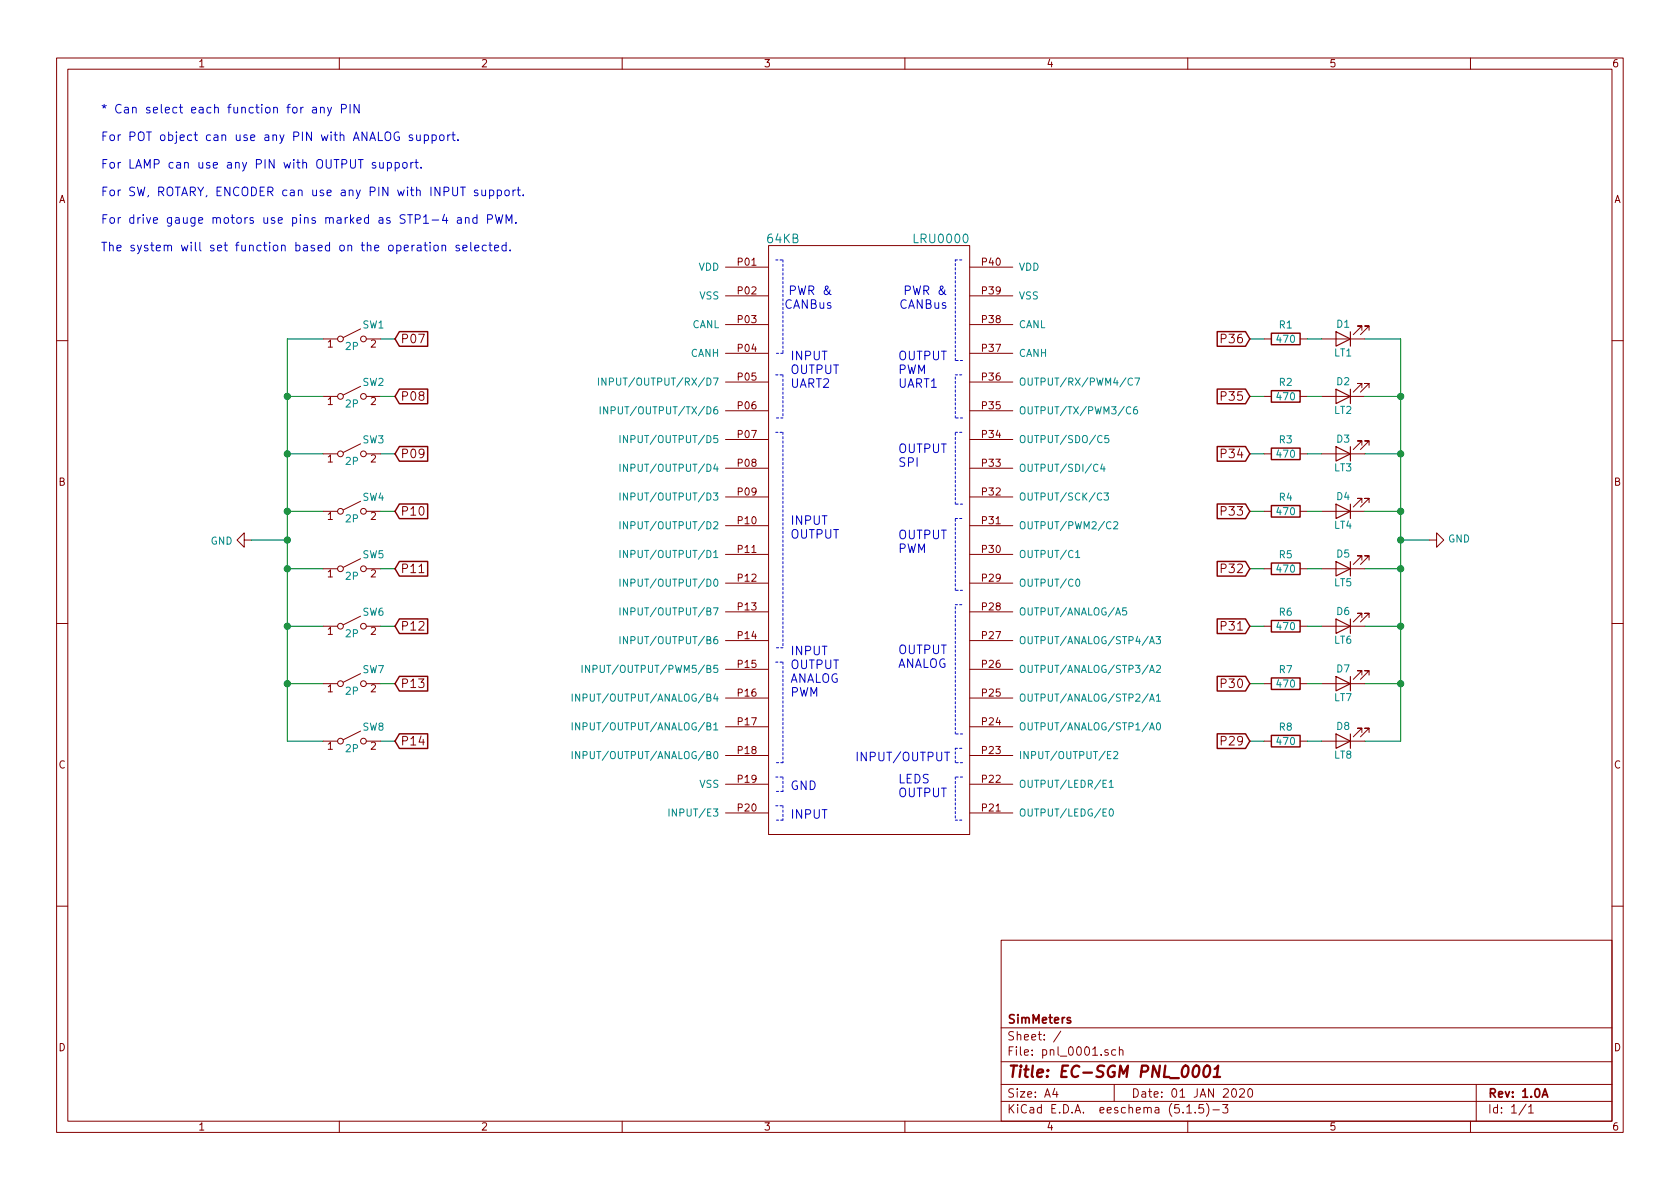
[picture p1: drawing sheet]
<svg xmlns="http://www.w3.org/2000/svg" width="297mm" height="210mm" viewBox="0 0 297 210" stroke-linecap="round" stroke-linejoin="round" font-family="sans-serif">
<g fill="none" stroke="#840000" stroke-width=".18">
<path d="M10 10.3h277v189.9h-277zM12 12.2h273v186.1h-273zM60 10.3v1.9M110 10.3v1.9M160 10.3v1.9M210 10.3v1.9M260 10.3v1.9M57.1 59.9h2.6M63.8 58.2l-3.1 1.5M64.8 59.9h2.5M128.3 47.2h7.6M128.3 52.3h7.6"/>
<path d="M128.3 57.4h7.6M135.9 43.4h35.5v104.2h-35.5zM171.4 47.2h7.7M171.4 52.3h7.7M171.4 57.4h7.7M223.5 59.9h1.3M229.9 59.9h1.2M233.7 59.9h7.6M240.8 58.4v-.7h-.8h.8l-1.5 1.5M242.1 58.4v-.7h-.8h.8l-1.6 1.5M10 60.2h2M57.1 70.1h2.6"/>
<path d="M63.8 68.3l-3.1 1.5M63.8 78.5l-3.1 1.5M64.8 70.1h2.5M128.3 62.5h7.6M128.3 67.6h7.6M128.3 72.6h7.6M128.3 77.7h7.6M171.4 62.5h7.7M171.4 67.6h7.7M171.4 72.6h7.7M171.4 77.7h7.7M223.5 70.1h1.3"/>
<path d="M229.9 70.1h1.2M233.7 70.1h7.6M240.8 68.6v-.8h-.8h.8l-1.5 1.5M240.8 78.7v-.7h-.8h.8l-1.5 1.5M242.1 68.6v-.8h-.8h.8l-1.6 1.5M242.1 78.7v-.7h-.8h.8l-1.6 1.5M285 60.2h2M43.2 95.5v-1.3l-1.3 1.3 1.3 1.3v-1.3h1.2M57.1 80.3h2.6M57.1 90.4h2.6M63.8 88.6l-3.1 1.6M63.8 98.8l-3.1 1.5"/>
<path d="M64.8 80.3h2.5M64.8 90.4h2.5M128.3 82.8h7.6M128.3 87.9h7.6M128.3 93h7.6M128.3 98h7.6M171.4 82.8h7.7M171.4 87.9h7.7M171.4 93h7.7M171.4 98h7.7M223.5 80.3h1.3M223.5 90.4h1.3"/>
<path d="M229.9 80.3h1.2M229.9 90.4h1.2M233.7 80.3h7.6M233.7 90.4h7.6M240.8 88.9v-.8h-.8h.8l-1.5 1.6M240.8 99.1v-.8h-.8h.8l-1.5 1.5M242.1 88.9v-.8h-.8h.8l-1.6 1.6M242.1 99.1v-.8h-.8h.8l-1.6 1.5M252.7 95.5h1.3v-1.3l1.3 1.3-1.3 1.3v-1.3M10 110.3h2M57.1 110.7h2.6M57.1 100.6h2.6"/>
<path d="M63.8 109l-3.1 1.5M63.8 119.1l-3.1 1.5M64.8 110.7h2.5M64.8 100.6h2.5M74.1 101.3h.9M128.3 103.1h7.6M128.3 108.2h7.6M128.3 113.3h7.6M128.3 118.4h7.6M171.4 103.1h7.7M171.4 108.2h7.7M171.4 113.3h7.7"/>
<path d="M171.4 118.4h7.7M223.5 110.7h1.3M223.5 100.6h1.3M229.9 110.7h1.2M229.9 100.6h1.2M233.7 110.7h7.6M233.7 100.6h7.6M240.8 119.4v-.8h-.8h.8l-1.5 1.5M240.8 109.2v-.7h-.8h.8l-1.5 1.5M242.1 119.4v-.8h-.8h.8l-1.6 1.5M242.1 109.2v-.7h-.8h.8l-1.6 1.5M285 110.3h2"/>
<path d="M57.1 131.1h2.6M57.1 120.9h2.6M63.8 129.3l-3.1 1.5M64.8 131.1h2.5M64.8 120.9h2.5M128.3 123.4h7.6M128.3 128.5h7.6M128.3 133.6h7.6M128.3 138.7h7.6M171.4 123.4h7.7M171.4 128.5h7.7M171.4 133.6h7.7"/>
<path d="M171.4 138.7h7.7M223.5 131.1h1.3M223.5 120.9h1.3M229.9 131.1h1.2M229.9 120.9h1.2M233.7 131.1h7.6M233.7 120.9h7.6M240.8 129.5v-.7h-.8h.8l-1.5 1.5M242.1 129.5v-.7h-.8h.8l-1.6 1.5M128.3 143.8h7.6M171.4 143.8h7.7M10 160.2h2"/>
<path d="M177 166.3h108v32h-108zM285 160.2h2M60 198.3v1.9M110 198.3v1.9M160 198.3v1.9M177 194.8h108M177 191.8h108M177 187.8h108M177 181.8h108M186.5 192.5l-.4 1h1M186.8 193v1M187.6 182.3l-1.3 2"/>
<path d="M195.9 185.7a.37 .37 0 0 0-.6 .1l.1 .2 .5 .2 .1 .1-.2 .3-.5-.1M197 191.8v3M197.3 185.7l-.5-.1-.3 .3 .1 .6 .2 .1 .5-.1M197.9 185.7h.1a.37 .37 0 0 1 .6 .1v.8M197.9 185.1v1.5M209.8 195.8l.5-.5v1.5M209.8 196.8h.9M210 198.3v1.9M211.3 196.7v.1M212.8 195.3h-.8v.7l.2-.1 .5 .1 .1 .2v.5l-.3 .1-.5-.1M213.3 195.1a1.71 1.71 0 0 1 0 2.3M214.5 196.3h1.1"/>
<path d="M216.2 195.3h.9l-.5 .6 .4 .1v.7l-.2 .1-.6-.1M217.9 192.7l.2-.2a.81 .81 0 0 1 .6 .6 .81 .81 0 0 1-.3 .8l-.1 .1a.79 .79 0 0 1-.4-1.3zM219.2 192.7l.2-.2h.4l.2 .5-.9 1h.9M220.8 192.7l.3-.2a.94 .94 0 0 1 0 1.5l-.4-.3-.1-.6zM260 198.3v1.9M261 191.8v6.5M269.8 195.2l-1.2 2M270.3 195.8l.4-.5v1.5M270.3 196.8h.8"/>
<circle cx="60.2" cy="59.9" r=".51"/>
<circle cx="64.3" cy="59.9" r=".51"/>
<circle cx="60.2" cy="70.1" r=".51"/>
<circle cx="64.3" cy="70.1" r=".51"/>
<circle cx="60.2" cy="80.3" r=".51"/>
<circle cx="60.2" cy="90.4" r=".51"/>
<circle cx="64.3" cy="80.3" r=".51"/>
<circle cx="64.3" cy="90.4" r=".51"/>
<circle cx="60.2" cy="110.7" r=".51"/>
<circle cx="60.2" cy="100.6" r=".51"/>
<circle cx="64.3" cy="100.6" r=".51"/>
<circle cx="64.3" cy="110.7" r=".51"/>
<circle cx="60.2" cy="120.9" r=".51"/>
<circle cx="60.2" cy="131.1" r=".51"/>
<circle cx="64.3" cy="120.9" r=".51"/>
<circle cx="64.3" cy="131.1" r=".51"/>
</g>
<path d="M189.3 180a.37 .37 0 0 0-.6 .1v.3l.6 .1v.1l-.2 .3-.4-.1M272.7 194l.5-1.5 .5 1.5M272.8 193.6h.7" fill="none" stroke="#840000" stroke-width=".3"/>
<path d="M211.2 188.6a.45 .45 0 0 1 .5-.2 .45 .45 0 0 1 .3 .4 1.15 1.15 0 0 1-.8 1.6l-.2-.1a1.5 1.5 0 0 1 .2-1.7zM213.2 188.5a.44 .44 0 0 1 .4 0 .44 .44 0 0 1 .3 .3 1.15 1.15 0 0 1-.8 1.6 1.3 1.3 0 0 1 .1-1.9zM214.6 190.4h1.1M214.8 189l.6-.6-.3 2" fill="none" stroke="#840000" stroke-width=".41"/>
<g fill="none" stroke="#840000" stroke-width=".2">
<path d="M236.2 58.7l2.6 1.2-2.6 1.3zM238.8 58.7v2.5M236.2 68.8l2.6 1.3-2.6 1.3zM236.2 79l2.6 1.3-2.6 1.2zM238.8 68.8v2.6M238.8 79v2.5M236.2 89.1l2.6 1.3-2.6 1.3zM236.2 99.3l2.6 1.3-2.6 1.2zM238.8 89.1v2.6M238.8 99.3v2.5M236.2 119.6l2.6 1.3-2.6 1.3zM236.2 109.5l2.6 1.2-2.6 1.3z"/>
<path d="M238.8 109.5v2.5M238.8 119.6v2.6M236.2 129.8l2.6 1.3-2.6 1.2zM238.8 129.8v2.5"/>
</g>
<g fill="none" stroke="#840000" stroke-width=".25">
<path d="M70.6 58.6h5v2.6h-5l-.8-1.3zM215.2 58.6h5l.8 1.3-.8 1.3h-5zM224.8 58.9h5.1v2.1h-5.1zM70.6 79h5v2.6h-5l-.8-1.3zM70.6 68.8h5v2.6h-5l-.8-1.3zM215.2 79h5l.8 1.3-.8 1.3h-5zM215.2 68.8h5l.8 1.3-.8 1.3h-5zM224.8 69.1h5.1v2h-5.1zM224.8 79.2h5.1v2.1h-5.1zM70.6 89.1h5v2.6h-5l-.8-1.3zM70.6 99.3h5v2.6h-5l-.8-1.3zM215.2 99.3h5l.8 1.3-.8 1.3h-5z"/>
<path d="M215.2 89.1h5l.8 1.3-.8 1.3h-5zM224.8 89.4h5.1v2h-5.1zM224.8 99.6h5.1v2h-5.1zM70.6 119.6h5v2.6h-5l-.8-1.3zM70.6 109.4h5v2.6h-5l-.8-1.3zM215.2 109.4h5l.8 1.3-.8 1.3h-5zM215.2 119.6h5l.8 1.3-.8 1.3h-5zM224.8 119.9h5.1v2h-5.1zM224.8 109.7h5.1v2.1h-5.1zM70.6 129.8h5v2.6h-5l-.8-1.3zM215.2 129.8h5l.8 1.3-.8 1.3h-5zM224.8 130h5.1v2.1h-5.1z"/>
</g>
<g fill="none" stroke="#008484" stroke-width=".18">
<path d="M105.8 66.8v1.3M106.1 71.9v1.3M107.1 66.8v1.3l-.7-1.3v1.3M107.4 71.9v1.3l-.7-1.3v1.3M107.7 67.5h.7l.1-.2-.1-.3-.2-.2h-.5v1.3M108.1 72.6l.6-.1 .1-.1-.1-.3-.2-.2h-.4v1.3M109.6 77v1.3M110.9 77v1.3l-.7-1.3v1.3M196 77h-.6l-.1 .6 .5-.1 .3 .2v.3l-.3 .3-.5-.1M199.9 72.1a.6 .6 0 0 0-.8 .4 .6 .6 0 0 0 .6 .7l.2-.1M200.2 67a.6 .6 0 0 0-.8 .4 .6 .6 0 0 0 .6 .7l.2-.1M200.7 66.8h.8l-.5 1.3"/>
<path d="M201 71.9l-.3 .1a.81 .81 0 0 0 0 1.2l.3-.1 .1-.4-.2-.3h-.2l-.3 .3M109.6 82.1v1.3M109.6 87.2v1.2M109.6 92.2v1.3M109.6 97.3v1.3M110.9 82.1v1.3l-.7-1.3v1.3M110.9 87.2v1.2l-.7-1.2v1.2M110.9 92.2v1.3l-.7-1.3v1.3M110.9 97.3v1.3l-.7-1.3v1.3M190.2 97.7l.4-.4v1.3M190.2 98.6h.7M194.1 82.2a.51 .51 0 0 0-.6 0 .51 .51 0 0 0-.2 .6 .46 .46 0 0 0 .3 .5 .46 .46 0 0 0 .5-.1"/>
<path d="M194.9 82l-.3 .9h.8M195.2 87.2h.8l-.4 .4 .3 .2v.6h-.5l-.2-.1M195.2 82.5v.9M196.9 92.4l.5-.2 .2 .4-.8 .9h.8M102.9 117.6v1.3M104.2 117.6v1.3l-.7-1.3v1.3M104.9 118.3h.6l.1-.2-.1-.3-.2-.2h-.4v1.3M109.6 102.4v1.3M109.6 107.5v1.3M109.6 112.6v1.2M110.9 102.4v1.3l-.7-1.3v1.3M110.9 107.5v1.3l-.7-1.3v1.3"/>
<path d="M110.9 112.6v1.2l-.7-1.2v1.2M190.3 102.5l.2-.1a.69 .69 0 0 1 .4 .6 .69 .69 0 0 1-.4 .7l-.3-.3v-.2zM199.1 107.5h-.6v.6l.5-.1 .2 .2v.3l-.2 .3-.5-.2M203.3 118.9l.4-1.3 .4 1.3M203.3 113.8l.4-1.2 .4 1.2M203.4 118.6h.6M203.4 113.5h.6M204.4 112.6h.8l-.4 .4 .3 .2v.5l-.1 .1-.6-.1M204.5 117.8l.5-.2 .2 .4-.1 .2-.7 .7h.8M101.2 122.7v1.3M101.2 127.8v1.3M101.2 132.9v1.3"/>
<path d="M102.5 122.7v1.3l-.7-1.3v1.3M102.5 127.8v1.3l-.7-1.3v1.3M102.5 132.9v1.3l-.7-1.3v1.3M195.6 138h-.6v1.2h.6M196.1 138.3l.4-.3v1.2M196.1 139.2h.7M196.4 132.9h-.6v1.3h.6M196.9 133l.5-.1 .2 .3-.8 1h.8M203.3 129.1l.4-1.3 .4 1.3M203.3 124l.4-1.3 .4 1.3M203.4 128.7h.6M203.4 123.6h.6"/>
<path d="M204.5 123.1l.3-.4v1.3M204.5 124h.7M204.6 127.9l.2-.1a.69 .69 0 0 1 .4 .6 .69 .69 0 0 1-.4 .7l-.2-.1-.1-.4zM118.3 143v1.3M196.3 143.1l.1-.1a.67 .67 0 0 1 .5 .7 .67 .67 0 0 1-.5 .6 .83 .83 0 0 1-.1-1.2z"/>
</g>
<g fill="none" stroke="#0000c2" stroke-width=".18" stroke-dasharray=".4 .4">
<path d="M137.2 46h1.2M138.4 46v16.5M168.9 46h1.3M137.2 66.3h1.2M137.2 76.4h1.2M138.4 62.5h-1.2M138.4 66.3v7.6M138.4 73.9h-1.2M138.4 76.4v38.1M168.9 76.4h1.3M168.9 73.9v-7.6M168.9 66.3h1.3"/>
<path d="M168.9 63.7v-17.7M170.2 73.9h-1.3M170.2 63.7h-1.3M168.9 91.7h1.3M168.9 89.1v-12.7M170.2 89.1h-1.3M137.2 117.1h1.2M138.4 114.5h-1.2M138.4 117.1v17.8M168.9 106.9h1.3M168.9 104.4v-12.7M170.2 104.4h-1.3"/>
<path d="M137.2 137.4h1.2M138.4 139.9h-1.2M138.4 137.4v2.5M138.4 134.9h-1.2M168.9 137.4v7.6M168.9 132.3h1.3M168.9 129.8v-22.9M168.9 134.9v-2.6M170.2 134.9h-1.3M170.2 137.4h-1.3M170.2 129.8h-1.3M137.2 142.5h1.2"/>
<path d="M138.4 145h-1.2M138.4 142.5v2.5M168.9 145h1.3"/>
</g>
<g fill="none" stroke="#008400" stroke-width=".18">
<path d="M57.1 59.9h-6.3v71.2h6.3M67.3 59.9h2.5M221 59.9h2.5M231.1 59.9h2.6M241.3 59.9h6.3v71.2h-6.3M50.8 70.1h6.3M67.3 70.1h2.5M221 70.1h2.5M231.1 70.1h2.6M241.3 70.1h6.3M44.4 95.5h6.4M50.8 90.4h6.3"/>
<path d="M50.8 80.3h6.3M67.3 90.4h2.5M67.3 80.3h2.5M221 90.4h2.5M221 80.3h2.5M231.1 90.4h2.6M231.1 80.3h2.6M241.3 90.4h6.3M241.3 80.3h6.3M247.6 95.5h5.1M50.8 110.7h6.3M50.8 100.6h6.3"/>
<path d="M67.3 110.7h2.5M67.3 100.6h2.5M221 110.7h2.5M221 100.6h2.5M231.1 110.7h2.6M231.1 100.6h2.6M241.3 110.7h6.3M241.3 100.6h6.3M50.8 120.9h6.3M67.3 120.9h2.5M67.3 131.1h2.5M221 120.9h2.5"/>
<path d="M221 131.1h2.5M231.1 120.9h2.6M231.1 131.1h2.6M241.3 120.9h6.3"/>
</g>
<g fill="none" stroke="#0000c2" stroke-width=".18">
<path d="M55.3 19h.6l.1 1M56 19.3l-.6 .1a.3 .3 0 0 0-.2 .3 .3 .3 0 0 0 .2 .3l.6-.1M56.7 19.1v-.1a.37 .37 0 0 1 .6 .2v.8M56.7 19v1M57.9 19l.4 1M58.6 19l-.5 1.3-.2 .2M60.4 19.2h.7l.1-.2v-.4l-.2-.1h-.6v1.5M61.9 18.5v1.5M63.5 18.5v1.5l-.9-1.5v1.5M66.4 28.8a.37 .37 0 0 0-.6 .1l.1 .3 .6 .2-.3 .3h-.4M67.1 28.7l.1 1h.4l.2-.1M67.8 28.7v1"/>
<path d="M68.5 28.8l.4-.1 .3 .1v.8a.48 .48 0 0 1-.7 .1M68.5 28.7v1.5M69.9 28.8l.4-.1 .2 .1v.8a.48 .48 0 0 1-.6 .1M69.9 28.7v1.5M71.2 28.8l.3-.1 .4 .1 .1 .6-.2 .3h-.3l-.3-.1zM72.6 28.7v1M72.9 23.9a.37 .37 0 0 0-.6 .1l.1 .3 .6 .3-.2 .3-.5-.1M73.1 28.7l-.3 .1-.2 .2M73.4 28.7h.5M73.6 28.2v1.3l.3 .2M73.7 23.8v1l.4 .1 .2-.2M74.3 23.8v1.1"/>
<path d="M74.4 29.6v.1M75 23.9l.5-.1 .2 .2v.7a.48 .48 0 0 1-.7 .1M75 23.8v1.6M76.4 23.9l.4-.1 .3 .2v.7a.48 .48 0 0 1-.7 .1M76.4 23.8v1.6M76.4 38.9h1.2M77.9 23.9l.3-.1 .3 .3v.5l-.3 .3-.3-.1-.2-.2zM78.6 37.9l-.4 1.1h1M78.9 38.5v1M79.2 23.8v1.1M79.6 23.8l-.4 .3M79.9 23.8h.6"/>
<path d="M80.1 23.3v1.3l.4 .3M80.9 38.6h.6l.1 .9M81 24.7v.2M81.6 38.8l-.5 .1a.31 .31 0 0 0-.3 .3 .31 .31 0 0 0 .3 .3l.5-.1M82.3 38.6l.2-.1 .4 .1v.9M82.3 38.5v1M84.3 38.6l-.4-.1-.2 .1v.7a.48 .48 0 0 0 .6 .1M84.3 38v1.5M84.5 33.7l-.4-.1-.2 .2v.2l.6 .2v.3h-.6M85.2 33.6l.1 .9 .3 .1 .3-.1M85.9 33.6v1M86.2 38.8l.7-.1 .2-.2-.1-.4-.2-.1h-.6v1.5"/>
<path d="M86.6 33.7l.4-.1 .2 .1v.8a.48 .48 0 0 1-.6 0M86.6 33.6v1.5M87.6 38l.4 1.5 .2-1.1 .3 1.1 .4-1.5M87.9 33.7l.5-.1 .3 .3v.4l-.2 .2h-.6M87.9 33.6v1.5M89.3 33.7l.2-.1 .5 .1v.6l-.1 .2-.4 .1-.2-.1zM89.5 39.5v-1.5l.5 1.1 .5-1.1v1.5M90.7 33.6v1M91.1 33.6l-.4 .3M91.2 39.3v.2M91.4 33.6h.6M91.6 33.1v1.3l.4 .2"/>
<path d="M92.5 34.5v.1M76 42.8v.2M76 43.4v1M76.8 43.5l.2-.1 .4 .1 .1 .6-.2 .2-.3 .1-.2-.2zM78.2 43.5l.2-.1h.3l.1 1M78.2 43.4v1M81.2 43.4h-.4l-.2 .2 .1 .2 .5 .1v.4h-.6M81.8 43.9l.8-.2-.1-.3h-.4l-.3 .2 .1 .7h.6M83.2 42.8v1.3l.2 .3M83.9 43.9l.8-.2-.1-.3h-.4l-.3 .2 .1 .7h.6M86 43.4h-.5l-.2 .2v.5l.1 .2h.6M86.4 43.4h.6"/>
<path d="M86.6 42.8v1.3l.4 .3M87.5 43.9l.7-.2-.1-.3h-.4l-.2 .2v.7h.6M89.5 43.4h-.5l-.3 .2v.5l.2 .2h.6M89.5 42.8v1.6M90.2 44.2v.2M167 133h.9"/>
</g>
<g fill="#008400" stroke="#008400" stroke-width=".25">
<circle cx="50.8" cy="80.3" r=".51"/>
<circle cx="247.7" cy="70.1" r=".51"/>
<circle cx="50.8" cy="95.5" r=".51"/>
<circle cx="247.7" cy="80.3" r=".51"/>
<circle cx="247.7" cy="90.4" r=".51"/>
<circle cx="247.7" cy="100.6" r=".51"/>
<circle cx="50.8" cy="70.1" r=".51"/>
<circle cx="247.7" cy="110.7" r=".51"/>
<circle cx="247.7" cy="120.9" r=".51"/>
<circle cx="247.7" cy="95.5" r=".51"/>
<circle cx="50.8" cy="120.9" r=".51"/>
<circle cx="50.8" cy="90.4" r=".51"/>
<circle cx="50.8" cy="100.6" r=".51"/>
<circle cx="50.8" cy="110.7" r=".51"/>
</g>
<text font-size="2.8" fill="#840000" x="178" y="190.5">Title: EC-SGM PNL_0001</text>
<g font-size="2.1" fill="#0000c2">
<text x="17.8" y="20.1">* Can select each function for any PIN</text>
<text x="17.8" y="24.9">For POT object can use any PIN with ANALOG support.</text>
<text x="17.8" y="29.8">For LAMP can use any PIN with OUTPUT support.</text>
<text x="17.8" y="34.7">For SW, ROTARY, ENCODER can use any PIN with INPUT support.</text>
<text x="17.8" y="39.6">For drive gauge motors use pins marked as STP1-4 and PWM.</text>
<text x="17.8" y="44.4">The system will set function based on the operation selected.</text>
<text x="140.2" y="52.2">PWR &amp;</text>
<text x="160.6" y="52.2">PWR &amp;</text>
<text x="138.7" y="54.6">CANBus</text>
<text x="159" y="54.6">CANBus</text>
<text x="139.7" y="63.7">INPUT</text>
<text x="158.7" y="63.7">OUTPUT</text>
<text x="139.7" y="66.1">OUTPUT</text>
<text x="139.7" y="68.6">UART2</text>
<text x="158.7" y="66.1">PWM</text>
<text x="158.7" y="68.6">UART1</text>
<text x="158.7" y="80.1">OUTPUT</text>
<text x="158.7" y="82.5">SPI</text>
<text x="139.7" y="92.8">INPUT</text>
<text x="139.7" y="95.2">OUTPUT</text>
<text x="158.7" y="95.3">OUTPUT</text>
<text x="158.7" y="97.8">PWM</text>
<text x="139.7" y="115.9">INPUT</text>
<text x="139.7" y="118.3">OUTPUT</text>
<text x="158.7" y="115.7">OUTPUT</text>
<text x="158.7" y="118.1">ANALOG</text>
<text x="139.7" y="120.7">ANALOG</text>
<text x="139.7" y="123.2">PWM</text>
<text x="151.1" y="134.6">INPUT/OUTPUT</text>
<text x="139.7" y="139.7">GND</text>
<text x="158.7" y="138.5">LEDS</text>
<text x="158.7" y="141">OUTPUT</text>
<text x="139.7" y="144.8">INPUT</text>
</g>
<g font-size="2.1" fill="#008484">
<text x="135.7" y="43">64KB</text>
<text x="161.8" y="43">LRU0000</text>
</g>
<g font-size="2.1" fill="#840000">
<text x="70.8" y="60.7">P07</text>
<text x="216.3" y="60.7">P36</text>
<text x="70.8" y="70.9">P08</text>
<text x="216.3" y="70.9">P35</text>
<text x="70.8" y="81">P09</text>
<text x="216.3" y="81">P34</text>
<text x="70.8" y="91.2">P10</text>
<text x="216.3" y="91.2">P33</text>
<text x="70.8" y="101.3">P11</text>
<text x="216.3" y="101.3">P32</text>
<text x="70.8" y="111.5">P12</text>
<text x="216.3" y="111.5">P31</text>
<text x="70.8" y="121.7">P13</text>
<text x="216.3" y="121.7">P30</text>
<text x="70.8" y="131.8">P14</text>
<text x="216.3" y="131.8">P29</text>
<text x="178" y="184">Sheet: /</text>
<text x="178" y="181">SimMeters</text>
<text x="178" y="186.7">File: pnl_0001.sch</text>
<text x="178" y="196.9">KiCad E.D.A. eeschema (5.1.5)-3</text>
<text x="178" y="194.1">Size: A4</text>
<text x="200" y="194.1">Date: 01 JAN 2020</text>
<text x="263" y="194.1">Rev: 1.0A</text>
<text x="263" y="196.9">Id: 1/1</text>
</g>
<g font-size="1.8" fill="#840000">
<text x="35" y="11.9">1</text>
<text x="85" y="11.9">2</text>
<text x="135" y="11.9">3</text>
<text x="185" y="11.9">4</text>
<text x="235" y="11.9">5</text>
<text x="285" y="11.9">6</text>
<text x="10.4" y="35.9">A</text>
<text x="285.4" y="35.9">A</text>
<text x="130.5" y="47">P01</text>
<text x="173.7" y="47">P40</text>
<text x="130.5" y="52.1">P02</text>
<text x="173.7" y="52.1">P39</text>
<text x="130.5" y="57.1">P03</text>
<text x="173.7" y="57.1">P38</text>
<text x="57.9" y="61.5">1</text>
<text x="65.6" y="61.5">2</text>
<text x="130.5" y="62.2">P04</text>
<text x="173.7" y="62.2">P37</text>
<text x="57.9" y="71.6">1</text>
<text x="65.6" y="71.6">2</text>
<text x="130.5" y="67.3">P05</text>
<text x="173.7" y="67.3">P36</text>
<text x="130.5" y="72.4">P06</text>
<text x="130.5" y="77.5">P07</text>
<text x="173.7" y="77.5">P34</text>
<text x="173.7" y="72.4">P35</text>
<text x="57.9" y="81.8">1</text>
<text x="65.6" y="81.8">2</text>
<text x="130.5" y="82.5">P08</text>
<text x="173.7" y="82.5">P33</text>
<text x="10.4" y="85.9">B</text>
<text x="130.5" y="87.6">P09</text>
<text x="173.7" y="87.6">P32</text>
<text x="285.4" y="85.9">B</text>
<text x="57.9" y="91.9">1</text>
<text x="65.6" y="91.9">2</text>
<text x="130.5" y="92.7">P10</text>
<text x="173.7" y="92.7">P31</text>
<text x="130.5" y="97.8">P11</text>
<text x="173.7" y="97.8">P30</text>
<text x="57.9" y="102.1">1</text>
<text x="65.6" y="102.1">2</text>
<text x="130.5" y="102.9">P12</text>
<text x="130.5" y="107.9">P13</text>
<text x="173.7" y="107.9">P28</text>
<text x="173.7" y="102.9">P29</text>
<text x="57.9" y="112.3">1</text>
<text x="65.6" y="112.3">2</text>
<text x="130.5" y="113">P14</text>
<text x="173.7" y="113">P27</text>
<text x="130.5" y="118.1">P15</text>
<text x="173.7" y="118.1">P26</text>
<text x="57.9" y="122.4">1</text>
<text x="65.6" y="122.4">2</text>
<text x="130.5" y="123.2">P16</text>
<text x="173.7" y="123.2">P25</text>
<text x="130.5" y="128.3">P17</text>
<text x="173.7" y="128.3">P24</text>
<text x="10.4" y="135.9">C</text>
<text x="57.9" y="132.6">1</text>
<text x="65.6" y="132.6">2</text>
<text x="130.5" y="133.3">P18</text>
<text x="173.7" y="133.3">P23</text>
<text x="285.4" y="135.9">C</text>
<text x="130.5" y="138.4">P19</text>
<text x="130.5" y="143.5">P20</text>
<text x="173.7" y="143.5">P21</text>
<text x="173.7" y="138.4">P22</text>
<text x="10.4" y="185.9">D</text>
<text x="285.4" y="185.9">D</text>
<text x="35" y="199.9">1</text>
<text x="85" y="199.9">2</text>
<text x="135" y="199.9">3</text>
<text x="185" y="199.9">4</text>
<text x="235" y="199.9">5</text>
<text x="285" y="199.9">6</text>
</g>
<g font-size="1.8" fill="#008484">
<text x="123.5" y="47.9">VDD</text>
<text x="180.1" y="47.9">VDD</text>
<text x="123.7" y="53">VSS</text>
<text x="180.1" y="53">VSS</text>
<text x="64.1" y="58.1">SW1</text>
<text x="122.4" y="58">CANL</text>
<text x="180.1" y="58">CANL</text>
<text x="226.2" y="58.1">R1</text>
<text x="236.4" y="58">D1</text>
<text x="61.2" y="61.9">2P</text>
<text x="122.1" y="63.1">CANH</text>
<text x="180.1" y="63.1">CANH</text>
<text x="225.9" y="60.6">470</text>
<text x="235.9" y="63">LT1</text>
<text x="64.1" y="68.2">SW2</text>
<text x="108.5" y="68.2">INPUT/OUTPUT/RX/D7</text>
<text x="180.1" y="68.2">OUTPUT/RX/PWM4/C7</text>
<text x="225.9" y="70.8">470</text>
<text x="226.2" y="68.2">R2</text>
<text x="236.4" y="68.1">D2</text>
<text x="61.2" y="72.1">2P</text>
<text x="108.7" y="73.3">INPUT/OUTPUT/TX/D6</text>
<text x="180.1" y="73.3">OUTPUT/TX/PWM3/C6</text>
<text x="235.9" y="73.2">LT2</text>
<text x="61.2" y="82.2">2P</text>
<text x="64.1" y="78.4">SW3</text>
<text x="111.4" y="78.4">INPUT/OUTPUT/D5</text>
<text x="111.4" y="83.4">INPUT/OUTPUT/D4</text>
<text x="180.1" y="83.4">OUTPUT/SDI/C4</text>
<text x="180.1" y="78.4">OUTPUT/SDO/C5</text>
<text x="225.9" y="80.9">470</text>
<text x="226.2" y="78.4">R3</text>
<text x="235.9" y="83.4">LT3</text>
<text x="236.4" y="78.3">D3</text>
<text x="64.1" y="88.6">SW4</text>
<text x="111.4" y="88.5">INPUT/OUTPUT/D3</text>
<text x="180.1" y="88.5">OUTPUT/SCK/C3</text>
<text x="226.2" y="88.6">R4</text>
<text x="236.4" y="88.4">D4</text>
<text x="61.2" y="92.4">2P</text>
<text x="111.4" y="93.6">INPUT/OUTPUT/D2</text>
<text x="180.1" y="93.6">OUTPUT/PWM2/C2</text>
<text x="225.9" y="91.1">470</text>
<text x="235.9" y="93.5">LT4</text>
<text x="256" y="95.9">GND</text>
<text x="37.2" y="96.3">GND</text>
<text x="64.1" y="98.7">SW5</text>
<text x="111.4" y="98.7">INPUT/OUTPUT/D1</text>
<text x="180.1" y="98.7">OUTPUT/C1</text>
<text x="225.9" y="101.3">470</text>
<text x="226.2" y="98.7">R5</text>
<text x="236.4" y="98.6">D5</text>
<text x="61.2" y="102.5">2P</text>
<text x="111.4" y="103.8">INPUT/OUTPUT/D0</text>
<text x="180.1" y="103.8">OUTPUT/C0</text>
<text x="235.9" y="103.7">LT5</text>
<text x="61.2" y="112.7">2P</text>
<text x="64.1" y="108.9">SW6</text>
<text x="111.4" y="108.8">INPUT/OUTPUT/B7</text>
<text x="111.4" y="113.9">INPUT/OUTPUT/B6</text>
<text x="180.1" y="113.9">OUTPUT/ANALOG/STP4/A3</text>
<text x="180.1" y="108.8">OUTPUT/ANALOG/A5</text>
<text x="225.9" y="111.4">470</text>
<text x="226.2" y="108.9">R6</text>
<text x="235.9" y="113.8">LT6</text>
<text x="236.4" y="108.8">D6</text>
<text x="64.1" y="119">SW7</text>
<text x="105.6" y="119">INPUT/OUTPUT/PWM5/B5</text>
<text x="180.1" y="119">OUTPUT/ANALOG/STP3/A2</text>
<text x="226.2" y="119">R7</text>
<text x="236.4" y="118.9">D7</text>
<text x="61.2" y="122.9">2P</text>
<text x="103.3" y="124.1">INPUT/OUTPUT/ANALOG/B4</text>
<text x="180.1" y="124.1">OUTPUT/ANALOG/STP2/A1</text>
<text x="225.9" y="121.6">470</text>
<text x="235.9" y="124">LT7</text>
<text x="64.1" y="129.2">SW8</text>
<text x="103.3" y="129.2">INPUT/OUTPUT/ANALOG/B1</text>
<text x="180.1" y="129.2">OUTPUT/ANALOG/STP1/A0</text>
<text x="225.9" y="131.7">470</text>
<text x="226.2" y="129.2">R8</text>
<text x="236.4" y="129.1">D8</text>
<text x="61.2" y="133">2P</text>
<text x="103.3" y="134.2">INPUT/OUTPUT/ANALOG/B0</text>
<text x="180.1" y="134.2">INPUT/OUTPUT/E2</text>
<text x="235.9" y="134.2">LT8</text>
<text x="123.7" y="139.3">VSS</text>
<text x="180.1" y="139.3">OUTPUT/LEDR/E1</text>
<text x="119.3" y="144.4">INPUT/E3</text>
<text x="180.1" y="144.4">OUTPUT/LEDG/E0</text>
</g>
</svg>
